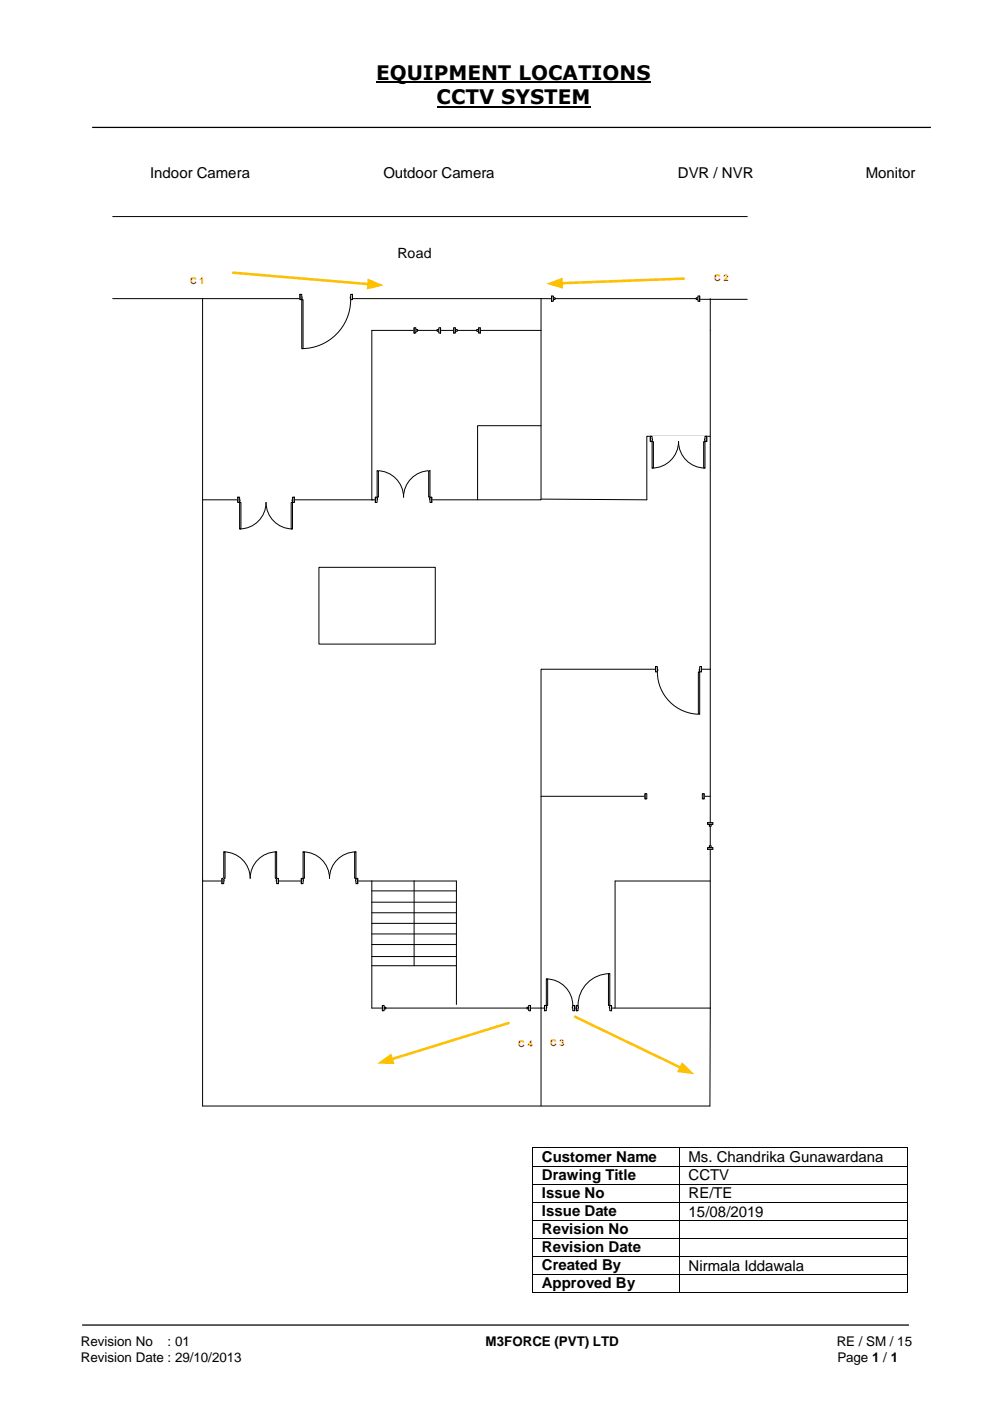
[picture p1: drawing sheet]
<svg xmlns="http://www.w3.org/2000/svg" width="210mm" height="297mm" viewBox="0 0 210 297" stroke-linecap="round" stroke-linejoin="round" font-family="sans-serif">
<path d="M79.7 17.4h58.2M92.6 22.6h32.6" fill="none" stroke="#000" stroke-width=".42"/>
<path d="M19.5 27h177.8M17.4 280.8h175.3" fill="none" stroke="#000" stroke-width=".26"/>
<path d="M78.8 70v35.9h35.9v-35.9M150.6 70v143.7h-71.8v-27h-35.9v-80.8h36.2M114.7 90.2h-13.5v15.7M150.6 92.5h-13.5v13.4l-22.4-.1M150.6 141.8h-35.9v71.9" fill="none" stroke="#000" stroke-width=".21"/>
<path d="M67.6 120.2h24.7v16.3h-24.7z" fill-rule="evenodd" fill="#fff"/>
<g fill="none" stroke="#000" stroke-width=".21">
<path d="M114.7 63.3l35.9 .1M114.7 63.3h-71.8v42.6M114.7 63.3v6.7h-35.9M150.6 63.3v6.7M67.6 120.2h24.7v16.3h-24.7zM114.7 168.8h35.9M78.8 188.8h17.9M78.8 191.2h17.9M78.8 193.5h17.9M78.8 195.7h17.9M78.8 197.9h17.9M78.8 186.7h17.9v27"/>
<path d="M87.8 186.7v18M150.6 186.7h-20.2v27M78.8 200.2h17.9M78.8 202.7h17.9M78.8 204.7h17.9"/>
</g>
<path d="M122.2 213.1h7.4v1.1h-7.4z" fill-rule="evenodd" fill="#fff"/>
<path d="M122.2 213.1h7.4v1.1h-7.4z" fill="none" stroke="#fff" stroke-width=".21"/>
<path d="M129.3 213.1v1.1h.3v-1.1zM122.2 213.1h.3v1.1h-.3z" fill-rule="evenodd" fill="#fff"/>
<path d="M122.5 213.4v-.3h-.3v1.1h.3v-.5M129.3 213.4v-.3h.3v1.1h-.3v-.5" fill="none" stroke="#000" stroke-width=".21"/>
<path d="M129.2 213.4l.1 .3zM122.5 213.4l.1 .3z" fill-rule="evenodd" fill="#fff"/>
<path d="M122.2 213.1v1.1M122.5 213.4v.3M129.3 206.4a6.7 6.7 0 0 0-6.8 6.7M129.3 213.4v.3M129.6 213.1v1.1" fill="none" stroke="#000" stroke-width=".21"/>
<path d="M129 206.4h.3v6.7h-.3z" fill-rule="evenodd" fill="#fff"/>
<path d="M129 206.4h.3v6.7h-.3z" fill="none" stroke="#000" stroke-width=".21"/>
<path d="M79.6 105.3h11.9v1.2h-11.9z" fill-rule="evenodd" fill="#fff"/>
<path d="M79.6 105.3h11.9v1.2h-11.9z" fill="none" stroke="#fff" stroke-width=".21"/>
<path d="M91.1 105.4v1.1h.4v-1.1zM79.6 105.4h.3v1.1h-.3z" fill-rule="evenodd" fill="#fff"/>
<path d="M79.9 105.7v-.3h-.3v1.1h.3v-.6M91.1 105.7v-.3h.4v1.1h-.4v-.6" fill="none" stroke="#000" stroke-width=".21"/>
<path d="M91 105.7l.1 .2zM79.9 105.7l.1 .2z" fill-rule="evenodd" fill="#fff"/>
<path d="M79.9 99.8a5.6 5.6 0 0 1 5.6 5.6 5.6 5.6 0 0 1 5.6-5.6M79.6 105.4v1.1M79.9 105.7v.2M91.1 105.7v.2M91.5 105.4v1.1" fill="none" stroke="#000" stroke-width=".21"/>
<path d="M79.9 99.8h.3v5.6h-.3z" fill-rule="evenodd" fill="#fff"/>
<path d="M79.9 99.8h.3v5.6h-.3z" fill="none" stroke="#000" stroke-width=".21"/>
<path d="M90.9 99.8h.2v5.6h-.2z" fill-rule="evenodd" fill="#fff"/>
<path d="M90.9 99.8h.2v5.6h-.2z" fill="none" stroke="#000" stroke-width=".21"/>
<path d="M96.2 69.4h5.6v1.2h-5.6z" fill-rule="evenodd" fill="#fff"/>
<path d="M96.2 69.4h5.6v1.2h-5.6z" fill="none" stroke="#fff" stroke-width=".21"/>
<path d="M96.2 69.5h.4v1.1h-.4zM101.4 69.5v1.1h.4v-1.1z" fill-rule="evenodd" fill="#fff"/>
<path d="M96.6 69.8v-.3h-.4v1.1h.4v-.4M101.4 69.8v-.3h.4v1.1h-.4v-.4" fill="none" stroke="#000" stroke-width=".21"/>
<path d="M96.6 69.8h.3v.4h-.3zM101 69.8v.4h.4v-.4z" fill-rule="evenodd" fill="#fff"/>
<path d="M96.2 69.5v1.1M96.6 69.8h.3v.4h-.3zM96.9 70h4.1M101 69.8h.4v.4h-.4zM101.8 69.5v1.1" fill="none" stroke="#000" stroke-width=".21"/>
<path d="M139 141.2h9.7v1.2h-9.7z" fill-rule="evenodd" fill="#fff"/>
<path d="M139 141.2h9.7v1.2h-9.7z" fill="none" stroke="#fff" stroke-width=".21"/>
<path d="M148.3 141.3h.4v1.1h-.4zM139 141.3v1.1h.3v-1.1z" fill-rule="evenodd" fill="#fff"/>
<path d="M139.3 141.8v-.5h-.3v1.1h.3v-.3M148.3 141.8v-.5h.4v1.1h-.4v-.3" fill="none" stroke="#000" stroke-width=".21"/>
<path d="M148.2 141.8l.1 .3zM139.3 141.8l.1 .3z" fill-rule="evenodd" fill="#fff"/>
<path d="M139 141.3v1.1M139.3 141.8v.3M139.3 142.4a9 9 0 0 0 9 9M148.3 141.8v.3M148.7 141.3v1.1" fill="none" stroke="#000" stroke-width=".21"/>
<path d="M148 142.4h.3v9h-.3z" fill-rule="evenodd" fill="#fff"/>
<path d="M148 142.4h.3v9h-.3z" fill="none" stroke="#000" stroke-width=".21"/>
<path d="M63.6 62.3h11.1v1.2h-11.1z" fill-rule="evenodd" fill="#fff"/>
<path d="M63.6 62.3h11.1v1.2h-11.1z" fill="none" stroke="#fff" stroke-width=".21"/>
<path d="M63.6 62.4v1.1h.4v-1.1zM74.3 62.4h.4v1.1h-.4z" fill-rule="evenodd" fill="#fff"/>
<path d="M64 62.9v-.5h-.4v1.1h.4v-.3M74.3 62.9v-.5h.4v1.1h-.4v-.3" fill="none" stroke="#000" stroke-width=".21"/>
<path d="M64 62.9l.1 .3zM74.2 62.9l.1 .3z" fill-rule="evenodd" fill="#fff"/>
<path d="M63.6 62.4v1.1M64 62.9v.3M74.3 62.9v.3M74.3 63.5a10.4 10.4 0 0 1-10.3 10.4M74.7 62.4v1.1" fill="none" stroke="#000" stroke-width=".21"/>
<path d="M64 63.5h.2v10.4h-.2z" fill-rule="evenodd" fill="#fff"/>
<path d="M64 63.5h.2v10.4h-.2z" fill="none" stroke="#000" stroke-width=".21"/>
<path d="M87.8 69.4h5.6v1.2h-5.6z" fill-rule="evenodd" fill="#fff"/>
<path d="M87.8 69.4h5.6v1.2h-5.6z" fill="none" stroke="#fff" stroke-width=".21"/>
<path d="M87.8 69.5h.4v1.1h-.4zM93 69.5v1.1h.4v-1.1z" fill-rule="evenodd" fill="#fff"/>
<path d="M88.2 69.8v-.3h-.4v1.1h.4v-.4M93 69.8v-.3h.4v1.1h-.4v-.4" fill="none" stroke="#000" stroke-width=".21"/>
<path d="M88.2 69.8h.3v.4h-.3zM92.6 69.8v.4h.4v-.4z" fill-rule="evenodd" fill="#fff"/>
<path d="M87.8 69.5v1.1M88.2 69.8h.3v.4h-.3zM88.5 70h4.1M92.6 69.8h.4v.4h-.4zM93.4 69.5v1.1" fill="none" stroke="#000" stroke-width=".21"/>
<path d="M136.7 168.2h12.5v1.2h-12.5z" fill-rule="evenodd" fill="#fff"/>
<path d="M136.7 168.2h12.5v1.2h-12.5z" fill="none" stroke="#fff" stroke-width=".21"/>
<path d="M148.9 168.2v1.1h.3v-1.1zM136.7 168.2h.4v1.1h-.4z" fill-rule="evenodd" fill="#fff"/>
<path d="M136.7 168.2h.4v1.1h-.4zM136.7 168.2v1.1M148.9 168.2h.3v1.1h-.3zM149.2 168.2v1.1" fill="none" stroke="#000" stroke-width=".21"/>
<path d="M116.9 62.7h31.4v1.2h-31.4z" fill-rule="evenodd" fill="#fff"/>
<path d="M116.9 62.7h31.4v1.2h-31.4z" fill="none" stroke="#fff" stroke-width=".21"/>
<path d="M116.9 62.7h.4v1.2h-.4zM147.9 62.7v1.2h.4v-1.2z" fill-rule="evenodd" fill="#fff"/>
<path d="M117.3 63.1v-.4h-.4v1.2h.4v-.4M147.9 63.1v-.4h.4v1.2h-.4v-.4" fill="none" stroke="#000" stroke-width=".21"/>
<path d="M117.3 63.1h.4v.4h-.4zM147.6 63.1v.4h.3v-.4z" fill-rule="evenodd" fill="#fff"/>
<path d="M116.9 62.7v1.2M117.3 63.1h.4v.4h-.4zM117.7 63.3h29.9M147.6 63.1h.3v.4h-.3zM148.3 62.7v1.2" fill="none" stroke="#000" stroke-width=".21"/>
<path d="M150 174.4h1.1v5.6h-1.1z" fill-rule="evenodd" fill="#fff"/>
<path d="M150 174.4h1.1v5.6h-1.1z" fill="none" stroke="#fff" stroke-width=".21"/>
<path d="M150 174.4h1.1v.4h-1.1zM150 179.6v.4h1.1v-.4z" fill-rule="evenodd" fill="#fff"/>
<path d="M150.4 174.8h-.4v-.4h1.1v.4h-.4M150.4 179.6h-.4v.4h1.1v-.4h-.4" fill="none" stroke="#000" stroke-width=".21"/>
<path d="M150.4 174.8h.3v.3h-.3zM150.4 179.2v.4h.3v-.4z" fill-rule="evenodd" fill="#fff"/>
<path d="M150 174.4h1.1M150 180h1.1M150.4 174.8h.3v.3h-.3zM150.4 179.2h.3v.4h-.3zM150.6 175.1v4.1" fill="none" stroke="#000" stroke-width=".21"/>
<path d="M81.1 213.1h31.3v1.1h-31.3z" fill-rule="evenodd" fill="#fff"/>
<path d="M81.1 213.1h31.3v1.1h-31.3z" fill="none" stroke="#fff" stroke-width=".21"/>
<path d="M81.1 213.1h.3v1.1h-.3zM112.1 213.1v1.1h.3v-1.1z" fill-rule="evenodd" fill="#fff"/>
<path d="M81.4 213.5v-.4h-.3v1.1h.3v-.4M112.1 213.5v-.4h.3v1.1h-.3v-.4" fill="none" stroke="#000" stroke-width=".21"/>
<path d="M81.4 213.5h.4v.3h-.4zM111.7 213.5v.3h.4v-.3z" fill-rule="evenodd" fill="#fff"/>
<path d="M81.1 213.1v1.1M81.4 213.5h.4v.3h-.4zM81.8 213.7h29.9M111.7 213.5h.4v.3h-.4zM112.4 213.1v1.1" fill="none" stroke="#000" stroke-width=".21"/>
<path d="M47.1 186.1h11.9v1.2h-11.9z" fill-rule="evenodd" fill="#fff"/>
<path d="M47.1 186.1h11.9v1.2h-11.9z" fill="none" stroke="#fff" stroke-width=".21"/>
<path d="M58.6 186.2v1.1h.4v-1.1zM47.1 186.2h.3v1.1h-.3z" fill-rule="evenodd" fill="#fff"/>
<path d="M47.4 186.4v-.2h-.3v1.1h.3v-.6M58.6 186.4v-.2h.4v1.1h-.4v-.6" fill="none" stroke="#000" stroke-width=".21"/>
<path d="M58.5 186.4l.1 .3zM47.4 186.4l.1 .3z" fill-rule="evenodd" fill="#fff"/>
<path d="M47.1 186.2v1.1M47.4 180.5a5.6 5.6 0 0 1 5.6 5.7 5.6 5.6 0 0 1 5.6-5.7M47.4 186.4v.3M58.6 186.4v.3M59 186.2v1.1" fill="none" stroke="#000" stroke-width=".21"/>
<path d="M47.4 180.5h.3v5.7h-.3z" fill-rule="evenodd" fill="#fff"/>
<path d="M47.4 180.5h.3v5.7h-.3z" fill="none" stroke="#000" stroke-width=".21"/>
<path d="M58.4 180.5h.2v5.7h-.2z" fill-rule="evenodd" fill="#fff"/>
<path d="M58.4 180.5h.2v5.7h-.2z" fill="none" stroke="#000" stroke-width=".21"/>
<path d="M115.4 213.1h6.4v1.1h-6.4z" fill-rule="evenodd" fill="#fff"/>
<path d="M115.4 213.1h6.4v1.1h-6.4z" fill="none" stroke="#fff" stroke-width=".21"/>
<path d="M115.4 213.1h.4v1.1h-.4zM121.4 213.1v1.1h.4v-1.1z" fill-rule="evenodd" fill="#fff"/>
<path d="M115.8 213.4v-.3h-.4v1.1h.4v-.5M121.4 213.4v-.3h.4v1.1h-.4v-.5" fill="none" stroke="#000" stroke-width=".21"/>
<path d="M115.8 213.4l.1 .3zM121.3 213.4l.1 .3z" fill-rule="evenodd" fill="#fff"/>
<path d="M115.4 213.1v1.1M115.8 207.5a5.6 5.6 0 0 1 5.6 5.6M115.8 213.4v.3M121.4 213.4v.3M121.8 213.1v1.1" fill="none" stroke="#000" stroke-width=".21"/>
<path d="M115.8 207.5h.3v5.6h-.3z" fill-rule="evenodd" fill="#fff"/>
<path d="M115.8 207.5h.3v5.6h-.3z" fill="none" stroke="#000" stroke-width=".21"/>
<path d="M137.8 92.4h12v1.2h-12z" fill-rule="evenodd" fill="#fff"/>
<path d="M137.8 92.4h12v1.2h-12z" fill="none" stroke="#fff" stroke-width=".21"/>
<path d="M149.4 92.5h.4v1.1h-.4zM137.8 92.5v1.1h.4v-1.1z" fill-rule="evenodd" fill="#fff"/>
<path d="M138.2 93v-.5h-.4v1.1h.4v-.3M149.4 93v-.5h.4v1.1h-.4v-.3" fill="none" stroke="#000" stroke-width=".21"/>
<path d="M149.3 93l.1 .3zM138.2 93l.1 .3z" fill-rule="evenodd" fill="#fff"/>
<path d="M137.8 92.5v1.1M138.2 93v.3M138.2 99.2a5.6 5.6 0 0 0 5.6-5.6 5.6 5.6 0 0 0 5.6 5.6M149.4 93v.3M149.8 92.5v1.1" fill="none" stroke="#000" stroke-width=".21"/>
<path d="M138.2 93.6h.3v5.6h-.3z" fill-rule="evenodd" fill="#fff"/>
<path d="M138.2 93.6h.3v5.6h-.3z" fill="none" stroke="#000" stroke-width=".21"/>
<path d="M149.1 93.6h.3v5.6h-.3z" fill-rule="evenodd" fill="#fff"/>
<path d="M149.1 93.6h.3v5.6h-.3z" fill="none" stroke="#000" stroke-width=".21"/>
<path d="M50.4 105.3h12v1.2h-12z" fill-rule="evenodd" fill="#fff"/>
<path d="M50.4 105.3h12v1.2h-12z" fill="none" stroke="#fff" stroke-width=".21"/>
<path d="M62 105.4h.4v1.1h-.4zM50.4 105.4v1.1h.4v-1.1z" fill-rule="evenodd" fill="#fff"/>
<path d="M50.8 105.9v-.5h-.4v1.1h.4v-.3M62 105.9v-.5h.4v1.1h-.4v-.3" fill="none" stroke="#000" stroke-width=".21"/>
<path d="M61.9 105.9l.1 .3zM50.8 105.9l.1 .3z" fill-rule="evenodd" fill="#fff"/>
<path d="M50.4 105.4v1.1M50.8 105.9v.3M50.8 112.1a5.6 5.6 0 0 0 5.6-5.6 5.6 5.6 0 0 0 5.6 5.6M62 105.9v.3M62.4 105.4v1.1" fill="none" stroke="#000" stroke-width=".21"/>
<path d="M50.8 106.5h.3v5.6h-.3z" fill-rule="evenodd" fill="#fff"/>
<path d="M50.8 106.5h.3v5.6h-.3z" fill="none" stroke="#000" stroke-width=".21"/>
<path d="M61.7 106.5h.3v5.6h-.3z" fill-rule="evenodd" fill="#fff"/>
<path d="M61.7 106.5h.3v5.6h-.3z" fill="none" stroke="#000" stroke-width=".21"/>
<path d="M63.9 186.1h11.9v1.2h-11.9z" fill-rule="evenodd" fill="#fff"/>
<path d="M63.9 186.1h11.9v1.2h-11.9z" fill="none" stroke="#fff" stroke-width=".21"/>
<path d="M75.5 186.2v1.1h.3v-1.1zM63.9 186.2h.3v1.1h-.3z" fill-rule="evenodd" fill="#fff"/>
<path d="M64.2 186.4v-.2h-.3v1.1h.3v-.6M75.5 186.4v-.2h.3v1.1h-.3v-.6" fill="none" stroke="#000" stroke-width=".21"/>
<path d="M75.4 186.4l.1 .3zM64.2 186.4l.1 .3z" fill-rule="evenodd" fill="#fff"/>
<path d="M63.9 186.2v1.1M64.2 180.5a5.6 5.6 0 0 1 5.6 5.7 5.6 5.6 0 0 1 5.7-5.7M64.2 186.4v.3M75.5 186.4v.3M75.8 186.2v1.1" fill="none" stroke="#000" stroke-width=".21"/>
<path d="M64.2 180.5h.3v5.7h-.3z" fill-rule="evenodd" fill="#fff"/>
<path d="M64.2 180.5h.3v5.7h-.3z" fill="none" stroke="#000" stroke-width=".21"/>
<path d="M75.2 180.5h.2v5.7h-.2z" fill-rule="evenodd" fill="#fff"/>
<path d="M75.2 180.5h.2v5.7h-.2z" fill="none" stroke="#000" stroke-width=".21"/>
<path d="M49.4 57.8l28.7 2.4" fill="none" stroke="#ffc000" stroke-width=".54"/>
<path d="M77.9 59l3.4 1.5-3.5 .9z" fill="#ffc000"/>
<path d="M144.9 59l-25.9 1" fill="none" stroke="#ffc000" stroke-width=".54"/>
<path d="M115.8 60.1l3.5-1.3v2.4z" fill="#ffc000"/>
<path d="M42.9 186.4v48h107.6l.1-20.7M114.7 213.7v20.7" fill="none" stroke="#000" stroke-width=".21"/>
<path d="M121.9 215.5l22.4 10.8" fill="none" stroke="#ffc000" stroke-width=".54"/>
<path d="M144.5 225.1l2.7 2.6-3.7-.5z" fill="#ffc000"/>
<path d="M107.8 216.8l-24.8 7.7" fill="none" stroke="#ffc000" stroke-width=".54"/>
<path d="M79.9 225.4l3-2.1 .7 2.2z" fill="#ffc000"/>
<g fill="none" stroke="#000" stroke-width=".21">
<path d="M23.9 45.9h134.5M23.9 63.3h19M150.6 63.4h7.8M113 243.4v3.7M113 247.2v3.7M113 251v3.7M113 254.8v3.7M113 258.7v3.6M113.1 243.3h30.9M113.1 247.1h30.9M113.1 251h30.9M113.1 254.8h30.9"/>
<path d="M113.1 258.6h30.9M144.1 243.4v3.7M144.1 247.2v3.7M144.1 251v3.7M144.1 254.8v3.7M144.1 258.7v3.6M144.2 243.3h48.1M144.2 247.1h48.1M144.2 251h48.1M144.2 254.8h48.1M144.2 258.6h48.1M192.4 243.4v3.7"/>
<path d="M192.4 247.2v3.7M192.4 251v3.7M192.4 254.8v3.7M192.4 258.7v3.6M113 262.5v3.7M113 266.4v3.6M113 270.2v3.7M113.1 262.4h30.9M113.1 266.3h30.9M113.1 270.1h30.9M113.1 273.9h30.9M144.1 262.5v3.7"/>
<path d="M144.1 266.4v3.6M144.1 270.2v3.7M144.2 262.4h48.1M144.2 266.3h48.1M144.2 270.1h48.1M144.2 273.9h48.1M192.4 262.5v3.7M192.4 266.4v3.6M192.4 270.2v3.7"/>
</g>
<g fill="#000">
<path d="M112.9 243.2h.2v.2h-.2z" fill-rule="evenodd"/>
<path d="M112.9 243.2h.2v.2h-.2z" fill-rule="evenodd"/>
<path d="M112.9 247.1h.2v.1h-.2z" fill-rule="evenodd"/>
<path d="M112.9 250.9h.2v.1h-.2z" fill-rule="evenodd"/>
<path d="M112.9 254.7h.2v.1h-.2z" fill-rule="evenodd"/>
<path d="M112.9 258.5h.2v.2h-.2z" fill-rule="evenodd"/>
<path d="M144 243.2h.2v.2h-.2z" fill-rule="evenodd"/>
<path d="M144 247.1h.2v.1h-.2z" fill-rule="evenodd"/>
<path d="M144 250.9h.2v.1h-.2z" fill-rule="evenodd"/>
<path d="M144 254.7h.2v.1h-.2z" fill-rule="evenodd"/>
<path d="M144 258.5h.2v.2h-.2z" fill-rule="evenodd"/>
<path d="M192.3 243.2h.1v.2h-.1z" fill-rule="evenodd"/>
<path d="M192.3 243.2h.1v.2h-.1z" fill-rule="evenodd"/>
<path d="M192.3 247.1h.1v.1h-.1z" fill-rule="evenodd"/>
<path d="M192.3 250.9h.1v.1h-.1z" fill-rule="evenodd"/>
<path d="M192.3 254.7h.1v.1h-.1z" fill-rule="evenodd"/>
<path d="M192.3 258.5h.1v.2h-.1z" fill-rule="evenodd"/>
<path d="M112.9 262.3h.2v.2h-.2z" fill-rule="evenodd"/>
<path d="M112.9 266.2h.2v.2h-.2z" fill-rule="evenodd"/>
<path d="M112.9 270h.2v.2h-.2z" fill-rule="evenodd"/>
<path d="M112.9 273.9h.2v.1h-.2z" fill-rule="evenodd"/>
<path d="M112.9 273.9h.2v.1h-.2z" fill-rule="evenodd"/>
<path d="M144 262.3h.2v.2h-.2z" fill-rule="evenodd"/>
<path d="M144 266.2h.2v.2h-.2z" fill-rule="evenodd"/>
<path d="M144 270h.2v.2h-.2z" fill-rule="evenodd"/>
<path d="M144 273.9h.2v.1h-.2z" fill-rule="evenodd"/>
<path d="M192.3 262.3h.1v.2h-.1z" fill-rule="evenodd"/>
<path d="M192.3 266.2h.1v.2h-.1z" fill-rule="evenodd"/>
<path d="M192.3 270h.1v.2h-.1z" fill-rule="evenodd"/>
<path d="M192.3 273.9h.1v.1h-.1z" fill-rule="evenodd"/>
<path d="M192.3 273.9h.1v.1h-.1z" fill-rule="evenodd"/>
</g>
<g font-size="4.2">
<text x="79.7" y="16.9">EQUIPMENT LOCATIONS</text>
<text x="92.6" y="22.1">CCTV SYSTEM</text>
</g>
<g font-size="3.2">
<text x="31.8" y="37.7">Indoor Camera</text>
<text x="81.3" y="37.7">Outdoor Camera</text>
<text x="143.7" y="37.7">DVR / NVR</text>
<text x="183.5" y="37.7">Monitor</text>
<text x="114.9" y="246.2">Customer Name</text>
<text x="114.9" y="250.1">Drawing Title</text>
<text x="146" y="246.3">Ms. Chandrika Gunawardana</text>
<text x="146" y="250.2">CCTV</text>
<text x="114.9" y="253.9">Issue No</text>
<text x="114.9" y="257.8">Issue Date</text>
<text x="146" y="254">RE/TE</text>
<text x="146" y="257.9">15/08/2019</text>
<text x="114.9" y="261.6">Revision No</text>
<text x="114.9" y="265.4">Revision Date</text>
<text x="114.9" y="269.2">Created By</text>
<text x="146" y="269.3">Nirmala Iddawala</text>
<text x="114.9" y="273">Approved By</text>
</g>
<text font-size="3" x="84.3" y="54.7">Road</text>
<g font-size="2.8">
<text x="17.1" y="285.4">Revision No</text>
<text x="35.5" y="285.4">: 01</text>
<text x="102.9" y="285.4">M3FORCE (PVT) LTD</text>
<text x="177.4" y="285.4">RE / SM / 15</text>
<text x="17.1" y="288.6">Revision Date : 29/10/2013</text>
<text x="177.5" y="288.6">Page 1 / 1</text>
</g>
<text font-size="2" fill="#f00" x="40.3" y="60.2">C 1</text>
<g font-size="1.9" fill="#f00">
<text x="151.4" y="59.5">C 2</text>
<text x="109.9" y="221.9">C 4</text>
<text x="116.6" y="221.7">C 3</text>
</g>
</svg>
